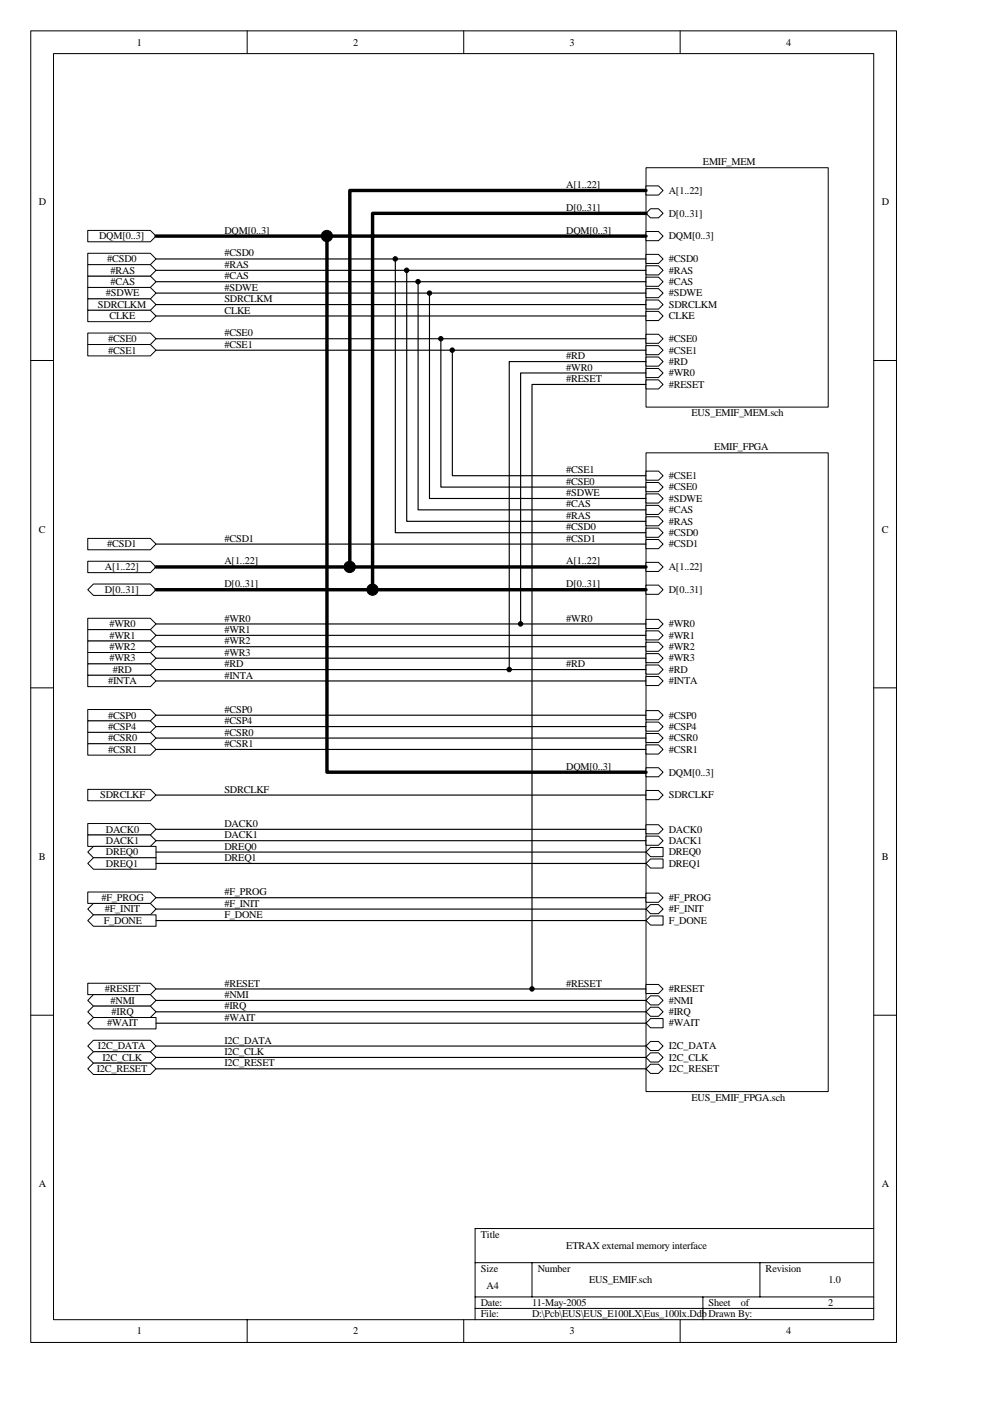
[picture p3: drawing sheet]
<svg xmlns="http://www.w3.org/2000/svg" width="210mm" height="297mm" viewBox="0 0 210 297" stroke-linecap="round" stroke-linejoin="round" font-family="sans-serif">
<g fill="none" stroke="#000" stroke-width=".21">
<path d="M6.5 6.5h183.6v278.1h-183.6zM11.3 11.4h174v268.4h-174zM52.4 6.5v4.9M98.3 6.5v4.9M144.2 6.5v4.9M6.5 76.4h4.8M185.3 76.4h4.8M6.5 145.8h4.8M185.3 145.8h4.8M6.5 215.2h4.8M185.3 215.2h4.8M52.4 279.8v4.8"/>
<path d="M98.3 279.8v4.8M100.7 267.7h84.6M100.7 275h84.6M100.7 277.4h84.6M112.8 267.7v7.3M144.2 279.8v4.8M149 275v4.8M161.1 267.7v7.3M185.3 260.5h-84.6v19.3"/>
</g>
<path d="M137 96h38.6v135.4h-38.6z" fill="#fff"/>
<path d="M137 96h38.6v135.4h-38.6z" fill="none" stroke="#000" stroke-width=".21"/>
<g fill="#fff" stroke="#000" stroke-width=".21">
<path d="M137 119.2h2.6l1 1-1 1h-2.6z" fill-rule="evenodd"/>
<path d="M137 124.1h2.6l1 .9-1 1h-2.6z" fill-rule="evenodd"/>
<path d="M137 131.3h2.6l1 1-1 1h-2.6z" fill-rule="evenodd"/>
<path d="M137 133.8h2.6l1 .9-1 1h-2.6z" fill-rule="evenodd"/>
<path d="M137 136.2h2.6l1 .9-1 1h-2.6z" fill-rule="evenodd"/>
<path d="M137 138.6h2.6l1 1-1 .9h-2.6z" fill-rule="evenodd"/>
<path d="M137 141h2.6l1 1-1 .9h-2.6z" fill-rule="evenodd"/>
<path d="M137 143.4h2.6l1 1-1 1h-2.6z" fill-rule="evenodd"/>
<path d="M137 167.6h2.6l1 1-1 .9h-2.6z" fill-rule="evenodd"/>
<path d="M137 174.9h2.6l1 .9-1 1h-2.6z" fill-rule="evenodd"/>
<path d="M137 177.3h2.6l1 .9-1 1h-2.6z" fill-rule="evenodd"/>
<path d="M137.9 179.7h2.7v1.9h-2.7l-.9-.9z" fill-rule="evenodd"/>
<path d="M137.9 182.1h2.7v1.9h-2.7l-.9-.9z" fill-rule="evenodd"/>
<path d="M137 189.4h2.6l1 .9-1 1h-2.6z" fill-rule="evenodd"/>
<path d="M137.9 191.8h1.7l1 .9-1 1h-1.7l-.9-1z" fill-rule="evenodd"/>
<path d="M137.9 194.2h2.7v1.9h-2.7l-.9-.9z" fill-rule="evenodd"/>
<path d="M137 150.7h2.6l1 .9-1 1h-2.6z" fill-rule="evenodd"/>
<path d="M137 155.5h2.6l1 1-1 .9h-2.6z" fill-rule="evenodd"/>
<path d="M137 208.7h2.6l1 1-1 1h-2.6z" fill-rule="evenodd"/>
<path d="M137.9 211.1h1.7l1 1-1 1h-1.7l-.9-1z" fill-rule="evenodd"/>
<path d="M137.9 213.6h1.7l1 .9-1 1h-1.7l-.9-1z" fill-rule="evenodd"/>
<path d="M137.9 216h2.7v1.9h-2.7l-.9-1z" fill-rule="evenodd"/>
<path d="M137.9 220.8h1.7l1 1-1 .9h-1.7l-.9-.9z" fill-rule="evenodd"/>
<path d="M137.9 223.2h1.7l1 1-1 1h-1.7l-.9-1z" fill-rule="evenodd"/>
<path d="M137 153.1h2.6l1 1-1 .9h-2.6z" fill-rule="evenodd"/>
<path d="M137 157.9h2.6l1 1-1 1h-2.6z" fill-rule="evenodd"/>
<path d="M137.9 225.6h1.7l1 1-1 1h-1.7l-.9-1z" fill-rule="evenodd"/>
<path d="M137 114.4h2.6l1 1-1 .9h-2.6z" fill-rule="evenodd"/>
<path d="M137 99.9h2.6l1 1-1 .9h-2.6z" fill-rule="evenodd"/>
<path d="M137 102.3h2.6l1 1-1 .9h-2.6z" fill-rule="evenodd"/>
<path d="M137 104.7h2.6l1 1-1 1h-2.6z" fill-rule="evenodd"/>
<path d="M137 107.1h2.6l1 1-1 1h-2.6z" fill-rule="evenodd"/>
<path d="M137 109.6h2.6l1 .9-1 1h-2.6z" fill-rule="evenodd"/>
<path d="M137 112h2.6l1 .9-1 1h-2.6z" fill-rule="evenodd"/>
<path d="M137 162.8h2.6l1 .9-1 1h-2.6z" fill-rule="evenodd"/>
</g>
<path d="M137 35.6h38.6v50.7h-38.6z" fill="#fff"/>
<path d="M137 35.6h38.6v50.7h-38.6z" fill="none" stroke="#000" stroke-width=".21"/>
<g fill="#fff" stroke="#000" stroke-width=".21">
<path d="M137.9 44.3h1.7l1 .9-1 1h-1.7l-.9-1z" fill-rule="evenodd"/>
<path d="M137 39.4h2.6l1 1-1 1h-2.6z" fill-rule="evenodd"/>
<path d="M137 53.9h2.6l1 1-1 1h-2.6z" fill-rule="evenodd"/>
<path d="M137 56.3h2.6l1 1-1 1h-2.6z" fill-rule="evenodd"/>
<path d="M137 58.8h2.6l1 .9-1 1h-2.6z" fill-rule="evenodd"/>
<path d="M137 61.2h2.6l1 .9-1 1h-2.6z" fill-rule="evenodd"/>
<path d="M137 63.6h2.6l1 1-1 .9h-2.6z" fill-rule="evenodd"/>
<path d="M137 66h2.6l1 1-1 1h-2.6z" fill-rule="evenodd"/>
<path d="M137 73.3h2.6l1 1-1 .9h-2.6z" fill-rule="evenodd"/>
<path d="M137 75.7h2.6l1 1-1 .9h-2.6z" fill-rule="evenodd"/>
<path d="M137 78.1h2.6l1 1-1 1h-2.6z" fill-rule="evenodd"/>
<path d="M137 80.5h2.6l1 1-1 1h-2.6z" fill-rule="evenodd"/>
<path d="M137 49.1h2.6l1 1-1 .9h-2.6z" fill-rule="evenodd"/>
<path d="M137 70.9h2.6l1 .9-1 1h-2.6z" fill-rule="evenodd"/>
<path d="M18.6 174.6h13.3l1.2 1.2-1.2 1.2h-13.3z" fill-rule="evenodd"/>
<path d="M18.6 177h13.3l1.2 1.2-1.2 1.3h-13.3z" fill-rule="evenodd"/>
<path d="M18.6 131.1h13.3l1.2 1.2-1.2 1.2h-13.3z" fill-rule="evenodd"/>
<path d="M18.6 133.5h13.3l1.2 1.2-1.2 1.2h-13.3z" fill-rule="evenodd"/>
<path d="M18.6 135.9h13.3l1.2 1.2-1.2 1.2h-13.3z" fill-rule="evenodd"/>
<path d="M18.6 138.3h13.3l1.2 1.3-1.2 1.2h-13.3z" fill-rule="evenodd"/>
<path d="M18.6 140.8h13.3l1.2 1.2-1.2 1.2h-13.3z" fill-rule="evenodd"/>
<path d="M18.6 143.2h13.3l1.2 1.2-1.2 1.2h-13.3z" fill-rule="evenodd"/>
<path d="M18.6 70.6h13.3l1.2 1.2-1.2 1.2h-13.3z" fill-rule="evenodd"/>
<path d="M18.6 73h13.3l1.2 1.3-1.2 1.2h-13.3z" fill-rule="evenodd"/>
<path d="M19.8 179.5h13.3v2.4h-13.3l-1.2-1.2z" fill-rule="evenodd"/>
<path d="M19.8 181.9h13.3v2.4h-13.3l-1.2-1.2z" fill-rule="evenodd"/>
<path d="M18.6 53.7h13.3l1.2 1.2-1.2 1.2h-13.3z" fill-rule="evenodd"/>
<path d="M18.6 167.4h13.3l1.2 1.2-1.2 1.2h-13.3z" fill-rule="evenodd"/>
<path d="M18.6 60.9h13.3l1.2 1.2-1.2 1.3h-13.3z" fill-rule="evenodd"/>
<path d="M18.6 58.5h13.3l1.2 1.2-1.2 1.2h-13.3z" fill-rule="evenodd"/>
<path d="M18.6 56.1h13.3l1.2 1.2-1.2 1.2h-13.3z" fill-rule="evenodd"/>
<path d="M19.8 123.8h12.1l1.2 1.2-1.2 1.2h-12.1l-1.2-1.2z" fill-rule="evenodd"/>
<path d="M18.6 119h13.3l1.2 1.2-1.2 1.2h-13.3z" fill-rule="evenodd"/>
<path d="M18.6 48.9h13.3l1.2 1.2-1.2 1.2h-13.3z" fill-rule="evenodd"/>
</g>
<path d="M33.1 120.2h103.9M33.1 125h103.9" fill="none" stroke="#000" stroke-width=".72"/>
<path d="M33.1 132.3h103.9M33.1 134.7h103.9M33.1 137.1h103.9M33.1 139.6h103.9M33.1 142h103.9M33.1 144.4h103.9M33.1 168.6h103.9M33.1 175.8h103.9M33.1 178.2h103.9M33.1 180.7h103.9M33.1 183.1h103.9" fill="none" stroke="#000" stroke-width=".24"/>
<g fill="#fff" stroke="#000" stroke-width=".21">
<path d="M18.6 192.7l1.2-1.2h12.1l1.2 1.2-1.2 1.3h-12.1z" fill-rule="evenodd"/>
<path d="M19.8 194h13.3v2.4h-13.3l-1.2-1.2z" fill-rule="evenodd"/>
<path d="M18.6 189.1h13.3l1.2 1.2-1.2 1.2h-13.3z" fill-rule="evenodd"/>
<path d="M18.6 150.4h13.3l1.2 1.2-1.2 1.2h-13.3z" fill-rule="evenodd"/>
<path d="M18.6 155.3h13.3l1.2 1.2-1.2 1.2h-13.3z" fill-rule="evenodd"/>
</g>
<g fill="none" stroke="#000" stroke-width=".24">
<path d="M33.1 59.7h103.9M33.1 57.3h103.9M33.1 54.9h103.9M33.1 74.3h103.9M33.1 67h103.9M33.1 62.1h103.9M137 79.1h-26.6v53.2M137 76.7h-29v65.3M33.1 151.6h103.9M33.1 156.5h103.9M33.1 190.3h103.9M33.1 192.7h103.9"/>
<path d="M33.1 195.2h103.9"/>
</g>
<path d="M33.1 50.1h103.9M137 45.2h-58v79.8M137 40.4h-62.8v79.8" fill="none" stroke="#000" stroke-width=".72"/>
<g fill="#000" stroke="#000" stroke-width=".21">
<circle cx="74.2" cy="120.2" r="1.2"/>
<circle cx="79" cy="125" r="1.2"/>
</g>
<g fill="#fff" stroke="#000" stroke-width=".21">
<path d="M18.6 208.5h13.3l1.2 1.2-1.2 1.2h-13.3z" fill-rule="evenodd"/>
<path d="M19.8 210.9h12.1l1.2 1.2-1.2 1.2h-12.1l-1.2-1.2z" fill-rule="evenodd"/>
<path d="M19.8 213.3h12.1l1.2 1.2-1.2 1.2h-12.1l-1.2-1.2z" fill-rule="evenodd"/>
<path d="M19.8 215.7h13.3v2.4h-13.3l-1.2-1.2z" fill-rule="evenodd"/>
</g>
<path d="M137 81.5h-24.2v128.2M33.1 209.7h103.9M33.1 212.1h103.9M33.1 214.5h103.9M33.1 216.9h103.9M33.1 221.8h103.9M33.1 224.2h103.9" fill="none" stroke="#000" stroke-width=".24"/>
<g fill="#fff" stroke="#000" stroke-width=".21">
<path d="M19.8 220.6h12.1l1.2 1.2-1.2 1.2h-12.1l-1.2-1.2z" fill-rule="evenodd"/>
<path d="M19.8 223h12.1l1.2 1.2-1.2 1.2h-12.1l-1.2-1.2z" fill-rule="evenodd"/>
</g>
<path d="M33.1 71.8h103.9" fill="none" stroke="#000" stroke-width=".24"/>
<path d="M18.6 63.4h13.3l1.2 1.2-1.2 1.2h-13.3z" fill-rule="evenodd" fill="#fff" stroke="#000" stroke-width=".21"/>
<path d="M33.1 64.6h103.9" fill="none" stroke="#000" stroke-width=".24"/>
<g fill="#fff" stroke="#000" stroke-width=".21">
<path d="M18.6 65.8h13.3l1.2 1.2-1.2 1.2h-13.3z" fill-rule="evenodd"/>
<path d="M18.6 152.8h13.3l1.2 1.3-1.2 1.2h-13.3z" fill-rule="evenodd"/>
</g>
<path d="M33.1 154.1h103.9" fill="none" stroke="#000" stroke-width=".24"/>
<path d="M18.6 157.7h13.3l1.2 1.2-1.2 1.2h-13.3z" fill-rule="evenodd" fill="#fff" stroke="#000" stroke-width=".21"/>
<path d="M33.1 158.9h103.9M33.1 226.6h103.9" fill="none" stroke="#000" stroke-width=".24"/>
<path d="M18.6 226.6l1.2-1.2h12.1l1.2 1.2-1.2 1.2h-12.1z" fill-rule="evenodd" fill="#fff" stroke="#000" stroke-width=".21"/>
<g fill="#000" stroke="#000" stroke-width=".21">
<circle cx="110.4" cy="132.3" r=".48"/>
<circle cx="108" cy="142" r=".48"/>
<circle cx="112.8" cy="209.7" r=".47"/>
</g>
<path d="M33.1 115.4h103.9" fill="none" stroke="#000" stroke-width=".24"/>
<path d="M18.6 114.2h13.3l1.2 1.2-1.2 1.2h-13.3z" fill-rule="evenodd" fill="#fff" stroke="#000" stroke-width=".21"/>
<path d="M83.8 54.9v58h53.2M86.2 57.3v53.2h50.8M88.6 59.7v48.4h48.4M91.1 62.1v43.6h45.9M93.5 71.8v31.5h43.5M95.9 74.3v26.6h41.1" fill="none" stroke="#000" stroke-width=".24"/>
<g fill="#000" stroke="#000" stroke-width=".21">
<circle cx="69.3" cy="50" r="1.2"/>
<circle cx="83.8" cy="54.9" r=".48"/>
<circle cx="86.2" cy="57.3" r=".48"/>
<circle cx="88.6" cy="59.7" r=".48"/>
<circle cx="91.1" cy="62.1" r=".47"/>
<circle cx="93.5" cy="71.8" r=".47"/>
<circle cx="95.9" cy="74.2" r=".47"/>
</g>
<path d="M69.3 50.1v113.6h67.7" fill="none" stroke="#000" stroke-width=".72"/>
<g font-size="2.2">
<text x="29" y="9.7">1</text>
<text x="74.9" y="9.7">2</text>
<text x="120.8" y="9.7">3</text>
<text x="166.7" y="9.7">4</text>
<text x="149" y="35">EMIF_MEM</text>
<text x="120.1" y="39.9">A[1..22]</text>
<text x="141.8" y="41.1">A[1..22]</text>
<text x="8.2" y="43.5">D</text>
<text x="120.1" y="44.7">D[0..31]</text>
<text x="141.8" y="45.9">D[0..31]</text>
<text x="187" y="43.5">D</text>
<text x="21" y="50.8">DQM[0..3]</text>
<text x="47.6" y="49.6">DQM[0..3]</text>
<text x="120.1" y="49.6">DQM[0..3]</text>
<text x="141.8" y="50.8">DQM[0..3]</text>
<text x="22.7" y="55.6">#CSD0</text>
<text x="23.4" y="58">#RAS</text>
<text x="47.6" y="56.8">#RAS</text>
<text x="47.6" y="59.2">#CAS</text>
<text x="47.6" y="54.4">#CSD0</text>
<text x="141.8" y="55.6">#CSD0</text>
<text x="141.8" y="58">#RAS</text>
<text x="20.8" y="65.3">SDRCLKM</text>
<text x="22.5" y="62.8">#SDWE</text>
<text x="23.4" y="60.4">#CAS</text>
<text x="47.6" y="61.6">#SDWE</text>
<text x="47.6" y="64.1">SDRCLKM</text>
<text x="141.8" y="60.4">#CAS</text>
<text x="141.8" y="62.8">#SDWE</text>
<text x="141.8" y="65.3">SDRCLKM</text>
<text x="23.2" y="67.7">CLKE</text>
<text x="47.6" y="71.3">#CSE0</text>
<text x="47.6" y="66.5">CLKE</text>
<text x="141.8" y="67.7">CLKE</text>
<text x="22.9" y="72.5">#CSE0</text>
<text x="22.9" y="75">#CSE1</text>
<text x="47.6" y="73.7">#CSE1</text>
<text x="120.1" y="76.2">#RD</text>
<text x="141.8" y="75">#CSE1</text>
<text x="141.8" y="77.4">#RD</text>
<text x="141.8" y="72.5">#CSE0</text>
<text x="120.1" y="78.6">#WR0</text>
<text x="120.1" y="81">#RESET</text>
<text x="141.8" y="79.8">#WR0</text>
<text x="141.8" y="82.2">#RESET</text>
<text x="146.6" y="88.2">EUS_EMIF_MEM.sch</text>
<text x="151.4" y="95.5">EMIF_FPGA</text>
<text x="120.1" y="100.3">#CSE1</text>
<text x="141.8" y="101.5">#CSE1</text>
<text x="120.1" y="102.8">#CSE0</text>
<text x="120.1" y="105.2">#SDWE</text>
<text x="120.1" y="107.6">#CAS</text>
<text x="141.8" y="104">#CSE0</text>
<text x="141.8" y="106.4">#SDWE</text>
<text x="8.2" y="112.9">C</text>
<text x="120.1" y="110">#RAS</text>
<text x="120.1" y="112.4">#CSD0</text>
<text x="141.8" y="108.8">#CAS</text>
<text x="141.8" y="111.2">#RAS</text>
<text x="141.8" y="113.6">#CSD0</text>
<text x="187" y="112.9">C</text>
<text x="22.7" y="116.1">#CSD1</text>
<text x="47.6" y="119.7">A[1..22]</text>
<text x="47.6" y="114.9">#CSD1</text>
<text x="120.1" y="119.7">A[1..22]</text>
<text x="120.1" y="114.8">#CSD1</text>
<text x="141.8" y="116.1">#CSD1</text>
<text x="22.2" y="125.7">D[0..31]</text>
<text x="22.2" y="120.9">A[1..22]</text>
<text x="47.6" y="124.5">D[0..31]</text>
<text x="120.1" y="124.5">D[0..31]</text>
<text x="141.8" y="120.9">A[1..22]</text>
<text x="141.8" y="125.7">D[0..31]</text>
<text x="47.6" y="131.8">#WR0</text>
<text x="120.1" y="131.8">#WR0</text>
<text x="23.2" y="133">#WR0</text>
<text x="23.2" y="135.4">#WR1</text>
<text x="23.2" y="137.8">#WR2</text>
<text x="47.6" y="134.2">#WR1</text>
<text x="47.6" y="136.6">#WR2</text>
<text x="141.8" y="133">#WR0</text>
<text x="141.8" y="135.4">#WR1</text>
<text x="141.8" y="137.8">#WR2</text>
<text x="23.2" y="140.3">#WR3</text>
<text x="23.9" y="142.7">#RD</text>
<text x="47.6" y="139">#WR3</text>
<text x="47.6" y="141.5">#RD</text>
<text x="47.6" y="143.9">#INTA</text>
<text x="120.1" y="141.5">#RD</text>
<text x="141.8" y="140.3">#WR3</text>
<text x="141.8" y="142.7">#RD</text>
<text x="22.9" y="145.1">#INTA</text>
<text x="141.8" y="145.1">#INTA</text>
<text x="22.9" y="152.3">#CSP0</text>
<text x="22.9" y="154.7">#CSP4</text>
<text x="47.6" y="151.1">#CSP0</text>
<text x="47.6" y="156">#CSR0</text>
<text x="47.6" y="153.5">#CSP4</text>
<text x="141.8" y="152.3">#CSP0</text>
<text x="141.8" y="154.7">#CSP4</text>
<text x="22.9" y="157.2">#CSR0</text>
<text x="22.9" y="159.6">#CSR1</text>
<text x="47.6" y="158.4">#CSR1</text>
<text x="141.8" y="157.2">#CSR0</text>
<text x="141.8" y="159.6">#CSR1</text>
<text x="120.1" y="163.2">DQM[0..3]</text>
<text x="141.8" y="164.4">DQM[0..3]</text>
<text x="21.3" y="169.3">SDRCLKF</text>
<text x="47.6" y="168.1">SDRCLKF</text>
<text x="141.8" y="169.3">SDRCLKF</text>
<text x="22.5" y="176.5">DACK0</text>
<text x="22.5" y="178.9">DACK1</text>
<text x="47.6" y="175.3">DACK0</text>
<text x="47.6" y="177.7">DACK1</text>
<text x="141.8" y="176.5">DACK0</text>
<text x="141.8" y="178.9">DACK1</text>
<text x="8.2" y="182.3">B</text>
<text x="22.5" y="181.4">DREQ0</text>
<text x="22.5" y="183.8">DREQ1</text>
<text x="47.6" y="180.1">DREQ0</text>
<text x="47.6" y="182.6">DREQ1</text>
<text x="141.8" y="181.4">DREQ0</text>
<text x="141.8" y="183.8">DREQ1</text>
<text x="187" y="182.3">B</text>
<text x="21.5" y="191">#F_PROG</text>
<text x="47.6" y="189.8">#F_PROG</text>
<text x="141.8" y="191">#F_PROG</text>
<text x="22" y="195.9">F_DONE</text>
<text x="22.2" y="193.4">#F_INIT</text>
<text x="47.6" y="192.2">#F_INIT</text>
<text x="47.6" y="194.6">F_DONE</text>
<text x="141.8" y="193.4">#F_INIT</text>
<text x="141.8" y="195.9">F_DONE</text>
<text x="47.6" y="209.2">#RESET</text>
<text x="120.1" y="209.2">#RESET</text>
<text x="22.2" y="210.4">#RESET</text>
<text x="23.4" y="212.8">#NMI</text>
<text x="23.7" y="215.2">#IRQ</text>
<text x="47.6" y="211.6">#NMI</text>
<text x="47.6" y="214">#IRQ</text>
<text x="141.8" y="210.4">#RESET</text>
<text x="141.8" y="212.8">#NMI</text>
<text x="141.8" y="215.2">#IRQ</text>
<text x="22.7" y="217.6">#WAIT</text>
<text x="47.6" y="216.4">#WAIT</text>
<text x="47.6" y="221.3">I2C_DATA</text>
<text x="141.8" y="217.6">#WAIT</text>
<text x="20.5" y="227.3">I2C_RESET</text>
<text x="20.8" y="222.5">I2C_DATA</text>
<text x="21.7" y="224.9">I2C_CLK</text>
<text x="47.6" y="223.7">I2C_CLK</text>
<text x="47.6" y="226.1">I2C_RESET</text>
<text x="141.8" y="222.5">I2C_DATA</text>
<text x="141.8" y="224.9">I2C_CLK</text>
<text x="141.8" y="227.3">I2C_RESET</text>
<text x="146.6" y="233.4">EUS_EMIF_FPGA.sch</text>
<text x="8.2" y="251.7">A</text>
<text x="187" y="251.7">A</text>
<text x="101.9" y="262.4">Title</text>
<text x="101.9" y="269.6">Size</text>
<text x="114" y="269.6">Number</text>
<text x="120.1" y="264.8">ETRAX external memory interface</text>
<text x="162.3" y="269.6">Revision</text>
<text x="103.1" y="273.3">A4</text>
<text x="124.9" y="272.1">EUS_EMIF.sch</text>
<text x="175.6" y="272.1">1.0</text>
<text x="101.9" y="276.9">Date:</text>
<text x="101.9" y="279.3">File:</text>
<text x="112.8" y="276.9">11-May-2005</text>
<text x="112.8" y="279.3">D:\Pcb\EUS\EUS_E100LX\Eus_100lx.DdbDrawn By:</text>
<text x="150.2" y="276.9">Sheet</text>
<text x="157.1" y="276.9">of</text>
<text x="175.6" y="276.9">2</text>
<text x="29" y="282.9">1</text>
<text x="74.9" y="282.9">2</text>
<text x="120.8" y="282.9">3</text>
<text x="166.7" y="282.9">4</text>
</g>
</svg>
